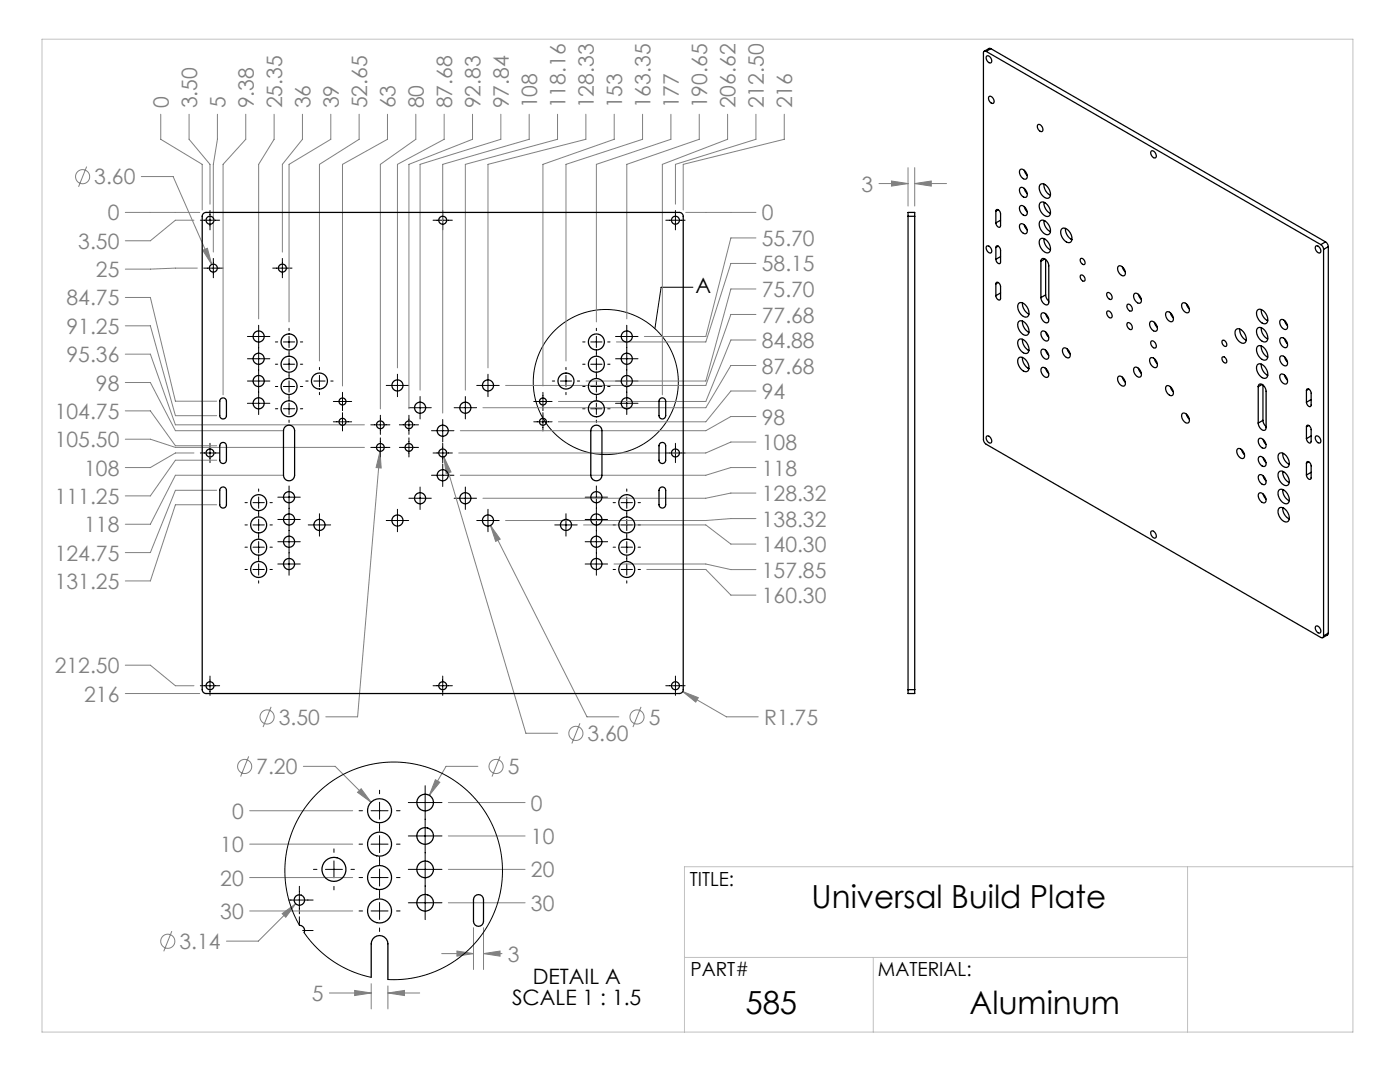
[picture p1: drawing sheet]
<svg xmlns="http://www.w3.org/2000/svg" width="279mm" height="216mm" viewBox="0 0 279 216" stroke-linecap="round" stroke-linejoin="round" font-family="sans-serif">
<g fill="none" stroke="#808080" stroke-width=".2">
<path d="M17.3 33.2l-1.6 4.1M28.2 35.2h6.4l7.7 17.6M32.1 22.8v5l8.3 5v9.1M37.7 22.8v5l4.2 5v7.9M43.4 22.8v5l-.8 5v17.5M49 22.8v5l-4.5 5v46M54.7 22.8v5l-3.1 5v30.8M60.4 22.8v5l-4 5v17.5M66 22.8v5l-8.3 5v31.4M71.7 22.8v5l-7.9 5v39.2M77.3 22.8v5l-8.9 5v44.2M83 22.8v5l-7.1 5v48.8"/>
<path d="M88.6 22.8v5l-9.3 5v40.6M94.3 22.8v5l-12.7 5v48.8M100 22.8v5l-16.2 5v45M105.6 22.8v5l-17.2 5v49.6M111.3 22.8v5l-18.4 5v45M116.9 22.8v5l-19.5 5v40.6M122.6 22.8v5l-14.2 5v44.2M128.2 22.8v5l-15.2 5v39.2M133.9 22.8v5l-14.9 5v31.4M139.5 22.8v5l-14.4 5v30.8M145.2 22.8v5l-13 5v46M150.9 22.8v5l-16.1 5v7.9"/>
<path d="M156.5 22.8v5l-20.1 5v9.1M175.4 36.6h5.8M177.9 36.1l3.3 .5-3.3 .5zM181.2 33.5v7.6M182.6 36.6l3.3-.5v1zM182.6 33.5v7.6M182.6 36.6h6.3M25 42.4h14.9M25 59.4h5l5 20.7h8.3M38.7 43.9h-3.7l-5 4.1h-5M39.4 53.5l-14.4 .2M40.5 49.9l.9-.4 .9 3.3z"/>
<path d="M136.8 42.4h14.1M150.9 47.5h-5l-5 19.6h-12.3M150.9 52.6h-5l-5 15.6h-17.9M150.9 57.7h-5l-5 18.3h-23.9M25 65h5l5 17.9h8.3M25 76.3h5l5 9.6h21.4M25 70.7h5l5 14.1h37.7M150.9 62.7h-5l-5 14.2h-40M150.9 72.9h-5l-5 8.5h-44.5M150.9 67.8h-5l-5 12.3h-29.5M150.9 78h-5l-5 6.2h-29.5M25 82h5l5 6.9h8.3"/>
<path d="M25 87.6h5l5 1.7h37.7M38.7 90.4h-3.7l-5 2.9h-5M43.3 91.8h-8.3l-5 7.2h-5M43.3 97.8h-8.3l-5 12.5h-5M56.4 94.8h-21.4l-5 9.8h-5M75.8 90.1l.3 3.3-1-.1zM75.8 90.1l-4.4 52.9h-6.4M88.6 91.2l1.4 3-1 .3zM88.6 91.2l16.4 55.1h6.3M150.9 83.1h-5l-5 2.8h-49M150.9 93.3h-5l-5 1.5h-49M150.9 88.2h-5l-5 2.2h-49.3"/>
<path d="M150.9 98.4h-5l-5 1h-44.5M43.3 100.7h-8.3l-5 15.2h-5M97.9 104.9l1.9 2.7-.9 .4zM97.9 104.9l19.2 38.1h6.4M116.5 104.7h24.4l5 3.9h5M122.5 112.5h18.4l5 1.2h5M129.1 113.6h11.8l5 5.1h5M150.9 103.5h-5l-5 .4h-40M25 132.7h5l5 4.1h3.7M25 138.4h14.9M136.2 138l3.2 1.2-.5 .9zM136.2 138l8.8 5h6.3"/>
<path d="M49.6 150.9l-1.6 4.1M54.1 141l-1.6 4.1M60.5 152.9h6.4l7.2 7.2M72.1 157.4l2 2.7-2.7-2zM86.9 155.6l.9 .5-2.1 2.6zM95.4 152.9h-6.4l-3.3 5.8M99.8 150.9l-1.6 4.1M115.7 144.3l-1.6 4.1M127.9 141l-1.6 4.1M49.8 161.8h20.6M49.8 168.4h20.6M49.8 175.1h20.6"/>
<path d="M89.5 160.1h15.3M89.5 166.8h15.3M89.5 173.5h15.3M34.3 185.8l-1.6 4M49.8 181.8h20.6M56.3 182.3l2.7-2-2 2.7zM59 180.3l-7.5 7.5h-6.3M65.7 198.1h8.4M70.8 197.6l3.3 .5-3.3 .5zM74.1 196.3v5M77.4 198.1l3.3-.5v1zM77.4 196.7v4.6"/>
<path d="M77.4 198.1h6.4M88.1 190.3h6.4M89.5 180.1h15.3M91.2 189.8l3.3 .5-3.3 .5zM94.5 185.1v8.4M96.5 190.3l3.3-.5v1zM96.5 185.1v8.4M96.5 190.3h3.7"/>
<circle cx="16.5" cy="35.3" r="1.41"/>
<circle cx="48.8" cy="152.9" r="1.41"/>
<circle cx="53.3" cy="143.1" r="1.41"/>
<circle cx="99" cy="152.9" r="1.41"/>
<circle cx="114.9" cy="146.3" r="1.41"/>
<circle cx="127.1" cy="143.1" r="1.41"/>
<circle cx="33.5" cy="187.8" r="1.41"/>
</g>
<g fill="none" stroke="#000" stroke-width=".2">
<path d="M40 43.9h3.8M40.6 53.5h3.9M41.9 42v3.9M42.6 51.6v3.8M54.4 53.5h3.9M56.4 51.6v3.8M86.4 43.9h3.9M88.4 42v3.9M132.9 43.9h3.8M134.8 42v3.9M138.3 57.3h-6.4l-1.2 8.3M49.4 67.1h4.5"/>
<path d="M49.4 71.6h4.5M49.4 76h4.5M51.6 64.9v17.8M55 68.2h.4M55 72.7h.4M55 77.1h.4M56.6 68.2h2.2M56.6 72.7h2.2M56.6 77.1h2.2M57.7 65.5v.5M57.7 67.1v2.3M57.7 69.9v.5"/>
<path d="M57.7 70.5v.5M57.7 71.5v2.3M57.7 74.4v.5M57.7 74.9v.5M57.7 76v2.2M57.7 78.8v.5M57.7 79.4v.4M59.9 68.2h.5M59.9 72.7h.5M59.9 77.1h.5M61 76h.5M62.6 76h2.3"/>
<path d="M63.8 73.3v.5M63.8 74.9v2.3M63.8 78.3v.5M66 76h.5M68.4 78.3v3.6M77.1 76.9h4.5M79.3 74.7v4.5M83.8 79.1v4.5M92.9 79.1v4.5M95.1 76.9h4.5M97.4 74.7v4.5M108.4 78.3v3.6"/>
<path d="M110.2 76h.5M111.8 76h2.3M113 73.3v.5M113 74.9v2.3M113 78.3v.5M115.2 76h.5M116.3 68.2h.5M116.3 72.7h.5M116.3 77.1h.5M117.9 68.2h2.2M117.9 72.7h2.2M117.9 77.1h2.2"/>
<path d="M119 65.5v.5M119 67.1v2.3M119 69.9v.5M119 70.5v.5M119 71.5v2.3M119 74.4v.5M119 74.9v.5M119 76v2.2M119 78.8v.5M119 79.4v.4M121.3 68.2h.4M121.3 72.7h.4"/>
<path d="M121.3 77.1h.4M122.8 67.1h4.5M122.8 71.6h4.5M122.8 76h4.5M125.1 64.9v17.8M40 90.4h3.8M41.9 88.5v3.8M49.4 80.5h4.5M51.6 97.6v.4M51.6 99.2v2.2M55 81.6h.4M55.4 99.2h4.5"/>
<path d="M56.6 81.6h2.2M57.7 80.4v2.3M57.7 83.8v.5M57.7 97v17.8M59.9 81.6h.5M66.5 80.1h3.7M66.5 84.2h3.7M68.4 82.3v3.7M74 84.8h3.8M74 89.3h3.8M75.9 82.9v3.8M75.9 87.4v3.8"/>
<path d="M79.7 84.8h3.8M79.7 89.3h3.8M81.6 81.4h4.5M81.6 99.4h4.5M81.6 82.9v3.8M81.6 87.4v3.8M83.8 97.2v4.5M86.1 85.9h4.5M86.1 94.8h4.5M86.4 90.4h3.9M88.4 83.7v4.5M88.4 88.5v3.8"/>
<path d="M88.4 92.6v4.5M90.6 81.4h4.5M90.6 99.4h4.5M92.9 97.2v4.5M106.5 80.1h3.7M106.5 84.2h3.7M108.4 82.3v3.7M116.3 81.6h.5M116.8 99.2h4.5M117.9 81.6h2.2M119 80.4v2.3M119 83.8v.5"/>
<path d="M119 97v17.8M121.3 81.6h.4M122.8 80.5h4.5M125.1 97.6v.4M125.1 99.2v2.2M132.9 90.4h3.8M134.8 88.5v3.8M48.9 113.6h.5M48.9 109.2h.5M48.9 104.7h.5M48.9 100.3h.5M50.5 113.6h2.2"/>
<path d="M50.5 109.2h2.2M50.5 104.7h2.2M50.5 100.3h2.2M51.6 102v.5M51.6 102.6v.4M51.6 103.6v2.3M51.6 106.5v.4M51.6 107v.5M51.6 108.1v2.2M51.6 110.9v.5M51.6 111.4v.5M51.6 112.5v2.3"/>
<path d="M51.6 115.9v.5M53.9 113.6h.4M53.9 109.2h.4M53.9 104.7h.4M53.9 100.3h.4M55.4 112.5h4.5M55.4 108.1h4.5M55.4 103.7h4.5M61.5 104.7h4.5M63.8 102.5v4.5M77.1 103.9h4.5M79.3 101.6v4.5"/>
<path d="M95.1 103.9h4.5M97.4 101.6v4.5M110.7 104.7h4.5M113 102.5v4.5M116.8 112.5h4.5M116.8 108.1h4.5M116.8 103.7h4.5M122.4 113.6h.4M122.4 109.2h.4M122.4 104.7h.4M122.4 100.3h.4M124 113.6h2.2"/>
<path d="M124 109.2h2.2M124 104.7h2.2M124 100.3h2.2M125.1 102v.5M125.1 102.6v.4M125.1 103.6v2.3M125.1 106.5v.4M125.1 107v.5M125.1 108.1v2.2M125.1 110.9v.5M125.1 111.4v.5M125.1 112.5v2.3"/>
<path d="M125.1 115.9v.5M127.3 113.6h.5M127.3 109.2h.5M127.3 104.7h.5M127.3 100.3h.5M40 136.8h3.8M41.9 134.9v3.9M86.4 136.8h3.9M88.4 134.9v3.9M132.9 136.8h3.8M134.8 134.9v3.9M75.7 157.7v.7"/>
<path d="M84.8 156.8v26.7M57.6 179.6h4.9M59.7 176.9v5.4M62.6 173.5h.7M65 173.5h3.3M66.6 169.4v.7M66.6 171.8v3.4M66.6 176.9v.7M70 173.5h.7M71.7 161.8h.7M71.7 168.4h.7M71.7 175.1h.7"/>
<path d="M74.1 161.8h3.3M74.1 168.4h3.3M74.1 175.1h3.3M75.7 160.1v3.4M75.7 164.3v.8M75.7 165.2v.7M75.7 166.7v3.4M75.7 171v.7M75.7 171.8v.7M75.7 173.4v3.4M75.7 177.7v.7M75.7 178.5v.7"/>
<path d="M79.1 161.8h.7M79.1 168.4h.7M79.1 175.1h.7M81.5 166.8h6.7M81.5 173.5h6.7M81.5 160.1h6.7M59.7 182.9v1.7M60.4 185.7h2.1M71.7 181.8h.7M74.1 181.8h3.3M75.7 180.1v3.4M75.7 185.2v.7"/>
<path d="M79.1 181.8h.7M81.5 180.1h6.7"/>
<circle cx="120.9" cy="76.2" r="14.5"/>
</g>
<path d="M8.4 7.8h261.6v198.1h-261.6zM237 172.9v33M270 172.9h-133.4v33M136.6 191h100.4M174.3 191v14.9" fill="none" stroke="#c0c0c0" stroke-width=".2"/>
<path d="M136.2 138l2.7 2.1 .5-.9zM40.5 49.9l1.8 2.9-.9-3.3zM97.9 104.9l1 3.1 .9-.4zM75.8 90.1l-.7 3.2 1 .1zM88.6 91.2l.4 3.3 1-.3zM177.9 36.1l3.3 .5-3.3 .5zM182.6 36.6l3.3-.5v1zM72.1 157.4l-.7 .7 2.7 2zM86.9 155.6l-1.2 3.1 2.1-2.6zM91.2 189.8l3.3 .5-3.3 .5zM96.5 190.3l3.3-.5v1zM70.8 197.6l3.3 .5-3.3 .5zM77.4 198.1l3.3-.5v1zM56.3 182.3l.7 .7 2-2.7z" fill="#808080"/>
<g fill="none" stroke="#000" stroke-width=".25">
<path d="M196.8 10.3a.34 .34 0 0 0-.4-.1 .34 .34 0 0 0-.1 .4v77.1l.1 .5 .4 .4 66.8 38.6a.34 .34 0 0 0 .4 0 .34 .34 0 0 0 .1-.3M196.8 10.3l66.8 38.5M196.9 11.2a.85 .85 0 0 1 .9 .3 .85 .85 0 0 1 .1 1 .85 .85 0 0 1-.9-.3 .85 .85 0 0 1-.1-1zM197.3 19.3a.85 .85 0 0 1 .9 .3 .85 .85 0 0 1 .1 .9 .85 .85 0 0 1-.9-.3 .85 .85 0 0 1-.1-.9zM197.8 9.7h-.4l-1 .5M197.8 9.7l-1 .6M197.8 9.7l66.7 38.6M203.6 37.5a.8 .8 0 0 1 1.2 .5l.2 .6a.56 .56 0 0 1-.3 .8 .56 .56 0 0 1-.7-.3l-.5-.8zM203.6 33.9a.8 .8 0 0 1 1.2 .5l.2 .6a.56 .56 0 0 1-.3 .7 .56 .56 0 0 1-.7-.2l-.5-.8zM204.4 34l.6 1M204.4 37.6l.6 1M207.1 24.9a.86 .86 0 0 1 .9 .3 .86 .86 0 0 1 .1 1 .85 .85 0 0 1-.9-.3 .85 .85 0 0 1-.1-1z"/>
<path d="M207.6 36.8a1.37 1.37 0 0 1 1.9 1.1l.1 .4a.82 .82 0 0 1-.2 1.1 .82 .82 0 0 1-1.1-.2 2 2 0 0 1-.7-2.4zM208.3 36.7a2.38 2.38 0 0 0 1.3 2.3M229.7 30.2a.86 .86 0 0 1 .9 .3 .86 .86 0 0 1 .1 .9 .85 .85 0 0 1-.9-.3 .85 .85 0 0 1-.1-.9zM40.6 42.6l.5-.2h94.5a.78 .78 0 0 1 .8 .8v94.4a.78 .78 0 0 1-.8 .8h-94.5a.78 .78 0 0 1-.7-.8v-94.4zM181.2 43.2v-.8h1.4v.8M181.2 43.2h1.4M181.2 43.2v94.4M182.6 43.2v94.4M196.9 49.2a.85 .85 0 0 1 .9 .3 .85 .85 0 0 1 .1 .9 .85 .85 0 0 1-.9-.3 .85 .85 0 0 1-.1-.9zM198.7 49.4l.2-.3h.3l.4 .6 .1 2.6-.2 .3-.5-.2-.3-.7M198.7 56.6l.2-.3 .3 .1 .4 .6 .1 2.5-.2 .4-.5-.2-.3-.7M198.7 42.1l.3-.3 .4 .2 .2 .4 .1 2.6-.2 .3-.5-.1-.3-.7"/>
<path d="M198.7 42.1v2.4M198.7 49.4v2.3M198.7 56.6v2.4M199.2 41.9l-.5 .2M199.2 49.1l-.5 .3M199.2 56.4l-.5 .2M199.7 43.9l-1 .6M199.7 51.2l-1 .5M199.7 58.5l-1 .5M203.6 44.8a.8 .8 0 0 1 1.2 .5l.2 .6a.56 .56 0 0 1-.3 .7 .56 .56 0 0 1-.7-.2l-.5-.8zM203.6 41.2a.8 .8 0 0 1 1.2 .5l.2 .6a.56 .56 0 0 1-.3 .7 .56 .56 0 0 1-.7-.3l-.5-.8zM204.4 41.2l.6 1"/>
<path d="M204.4 44.9l.6 1M207.6 44.1a1.37 1.37 0 0 1 1.9 1.1l.1 .3a.82 .82 0 0 1-.2 1.2 .82 .82 0 0 1-1.1-.2 2 2 0 0 1-.7-2.4zM207.6 47.7a1.37 1.37 0 0 1 1.9 1.1l.1 .4a.82 .82 0 0 1-.2 1.1 .82 .82 0 0 1-1.1-.2 2 2 0 0 1-.7-2.4zM207.6 40.5a1.37 1.37 0 0 1 1.9 1l.1 .4a.82 .82 0 0 1-.2 1.2 .82 .82 0 0 1-1.1-.2 2 2 0 0 1-.7-2.4zM207.7 52.1a.54 .54 0 0 1 .4-.5 .54 .54 0 0 1 .7 .3l.4 .5 .1 .6v7.3a.54 .54 0 0 1-.4 .6 .54 .54 0 0 1-.6-.3l-.4-.6-.2-.6M207.7 52.1v7.3M208.3 40.4a2.38 2.38 0 0 0 1.3 2.2M208.3 44a2.38 2.38 0 0 0 1.3 2.2M208.3 47.6a2.38 2.38 0 0 0 1.3 2.3M208.5 51.7l-.8 .4M208.7 58.8l.1 .7 .5 .6M208.7 58.8l-1 .6"/>
<path d="M208.7 51.8v7M211.9 45.7a1.37 1.37 0 0 1 1.8 1.1l.2 .3a.82 .82 0 0 1-.2 1.2 .82 .82 0 0 1-1.2-.2 2 2 0 0 1-.6-2.4zM212.6 45.6a2.38 2.38 0 0 0 1.3 2.2M215.7 51.6a.76 .76 0 0 1 .7 .4 .76 .76 0 0 1 0 .8 .84 .84 0 0 1-.7-1.2zM215.7 54.9a.76 .76 0 0 1 .7 .4 .76 .76 0 0 1 0 .8 .84 .84 0 0 1-.7-1.2zM220.9 58.5a.83 .83 0 0 1 .9 .3 .83 .83 0 0 1 .1 .9 .83 .83 0 0 1-.9-.3 .83 .83 0 0 1-.1-.9zM223.1 53.2a.8 .8 0 0 1 1.3 .5l.2 .6a.56 .56 0 0 1-.3 .7 .56 .56 0 0 1-.7-.2l-.5-.9zM224 53.3l.6 1M226.3 58.7a.8 .8 0 0 1 1.2 .5l.3 .6a.56 .56 0 0 1-.3 .7 .56 .56 0 0 1-.7-.3l-.5-.8zM227.2 58.7l.6 1M262.6 49.2a.85 .85 0 0 1 .8 .2 .85 .85 0 0 1 .1 1 .85 .85 0 0 1-.8-.3 .85 .85 0 0 1-.1-.9zM263.6 48.8l.4 .4 .1 .6"/>
<path d="M264.1 49.8v77.1M264.5 48.3l.4 .4 .2 .5M264.5 48.3l-.9 .5M265.1 49.2l-1 .6M265.1 49.2v77.1M44.1 79.6a.67 .67 0 0 1 .7-.2 .67 .67 0 0 1 .4 .7v2.8a.67 .67 0 0 1-.7 .7 .67 .67 0 0 1-.6-.7v-2.8zM131.7 79.6a.67 .67 0 0 1 .7-.2 .67 .67 0 0 1 .5 .7v2.8a.67 .67 0 0 1-.7 .7 .67 .67 0 0 1-.7-.7v-2.8zM203.3 64.2a1.37 1.37 0 0 1 1.9 1.1l.1 .3a.82 .82 0 0 1-.2 1.2 .82 .82 0 0 1-1.1-.2 2 2 0 0 1-.7-2.4zM203.3 71.4a1.37 1.37 0 0 1 1.9 1.1l.1 .4a.82 .82 0 0 1-.2 1.1 .82 .82 0 0 1-1.1-.2 2 2 0 0 1-.7-2.4zM203.3 67.8a1.37 1.37 0 0 1 1.9 1.1l.1 .3a.82 .82 0 0 1-.2 1.2 .82 .82 0 0 1-1.1-.2 2 2 0 0 1-.7-2.4zM203.3 60.5a1.37 1.37 0 0 1 1.9 1.1l.1 .4a.82 .82 0 0 1-.2 1.1 .82 .82 0 0 1-1.1-.2 2 2 0 0 1-.7-2.4zM204.1 60.4a2.38 2.38 0 0 0 1.2 2.3"/>
<path d="M204.1 64.1a2.38 2.38 0 0 0 1.2 2.2M204.1 67.7a2.38 2.38 0 0 0 1.2 2.2M204.1 71.3a2.38 2.38 0 0 0 1.2 2.3M207.9 69.8a1.25 1.25 0 0 1 1.4 1.5 .59 .59 0 0 1-.6 .4 .59 .59 0 0 1-.5-.4l-.4-.9zM207.9 73.4a1.25 1.25 0 0 1 1.4 1.5 .59 .59 0 0 1-.6 .4 .59 .59 0 0 1-.5-.4l-.4-.8zM207.9 62.5a1.25 1.25 0 0 1 1.4 1.6 .59 .59 0 0 1-.6 .3 .59 .59 0 0 1-.5-.4l-.4-.8zM207.9 66.1a1.25 1.25 0 0 1 1.4 1.6 .59 .59 0 0 1-.6 .4 .59 .59 0 0 1-.5-.4l-.4-.9zM208.7 62.6l.6 1.1M208.7 66.3l.6 1M208.7 69.9l.6 1M208.7 73.5l.6 1M212.1 69.6a1.07 1.07 0 0 1 1.5 1 .56 .56 0 0 1-.3 .8 .56 .56 0 0 1-.7-.3l-.5-.8z"/>
<path d="M213 69.6l.6 1M220.9 62.1a.83 .83 0 0 1 .9 .3 .83 .83 0 0 1 .1 .9 .83 .83 0 0 1-.9-.2 .83 .83 0 0 1-.1-1zM223.2 75.1a1.25 1.25 0 0 1 1.4 1.6 .59 .59 0 0 1-.6 .4 .59 .59 0 0 1-.5-.4l-.4-.9zM224 75.3l.6 1M225 60.8a.83 .83 0 0 1 .8 .3 .83 .83 0 0 1 .1 .9 .83 .83 0 0 1-.8-.3 .83 .83 0 0 1-.1-.9zM225 64.5a.83 .83 0 0 1 .8 .3 .83 .83 0 0 1 .1 .9 .83 .83 0 0 1-.8-.3 .83 .83 0 0 1-.1-.9zM226.4 73.3a1.25 1.25 0 0 1 1.4 1.6 .59 .59 0 0 1-.6 .4 .59 .59 0 0 1-.5-.4l-.5-.9zM227.2 73.5l.6 1M229.5 64.3a.8 .8 0 0 1 1.2 .4l.3 .6a.56 .56 0 0 1-.3 .8 .56 .56 0 0 1-.7-.3l-.5-.8zM229.6 71.4a1.25 1.25 0 0 1 1.4 1.6 .59 .59 0 0 1-.6 .4 .59 .59 0 0 1-.5-.4l-.5-.9zM229.7 68.1a.85 .85 0 0 1 .9 .3 .85 .85 0 0 1 .1 .9 .85 .85 0 0 1-.9-.3 .85 .85 0 0 1-.1-.9zM230.4 64.3l.6 1"/>
<path d="M230.4 71.6l.6 1M232.7 77.1a1.07 1.07 0 0 1 1.5 1.1 .56 .56 0 0 1-.3 .7 .56 .56 0 0 1-.7-.2l-.5-.8zM232.8 62.3a1.25 1.25 0 0 1 1.4 1.5 .59 .59 0 0 1-.6 .4 .59 .59 0 0 1-.5-.4l-.5-.8zM233.6 62.4l.6 1M233.6 77.2l.6 1M236 60.5a1.25 1.25 0 0 1 1.4 1.6 .59 .59 0 0 1-.6 .3 .59 .59 0 0 1-.5-.4l-.5-.8zM236.8 60.6l.6 1M243.9 68a.69 .69 0 0 1 .8 .3 .69 .69 0 0 1-.1 .8l-.3-.1-.3-.4zM243.9 71.3a.69 .69 0 0 1 .8 .3 .69 .69 0 0 1-.1 .8l-.3-.1-.3-.4zM246.7 65.8a1.37 1.37 0 0 1 1.8 1l.2 .4a.82 .82 0 0 1-.2 1.2 .82 .82 0 0 1-1.2-.2 2 2 0 0 1-.6-2.4zM247.4 65.7a2.38 2.38 0 0 0 1.3 2.2M251 69.1a1.37 1.37 0 0 1 1.8 1.1l.1 .4a.82 .82 0 0 1-.1 1.1 .82 .82 0 0 1-1.2-.2 2 2 0 0 1-.6-2.4z"/>
<path d="M251 61.9a1.37 1.37 0 0 1 1.8 1.1l.1 .3a.82 .82 0 0 1-.1 1.2 .82 .82 0 0 1-1.2-.2 2 2 0 0 1-.6-2.4zM251 65.5a1.37 1.37 0 0 1 1.8 1.1l.1 .3a.82 .82 0 0 1-.1 1.2 .82 .82 0 0 1-1.2-.2 2 2 0 0 1-.6-2.4zM251 72.8a1.37 1.37 0 0 1 1.8 1l.1 .4a.82 .82 0 0 1-.1 1.2 .82 .82 0 0 1-1.2-.2 2 2 0 0 1-.6-2.4zM251.1 77.2a.54 .54 0 0 1 .4-.6 .54 .54 0 0 1 .6 .3l.4 .6 .2 .6v7.2a.54 .54 0 0 1-.4 .6 .54 .54 0 0 1-.7-.3l-.3-.6-.2-.6M251.1 77.2v7.2M251.7 61.8a2.38 2.38 0 0 0 1.3 2.2M251.7 65.4a2.38 2.38 0 0 0 1.3 2.2M251.7 69a2.38 2.38 0 0 0 1.3 2.3M251.7 72.7a2.38 2.38 0 0 0 1.3 2.2M251.9 76.7l-.8 .5M252 76.8v7.1M255.6 74.7a1.25 1.25 0 0 1 1.3 1.6 .59 .59 0 0 1-.5 .4 .59 .59 0 0 1-.6-.4l-.4-.9z"/>
<path d="M255.6 67.5a1.25 1.25 0 0 1 1.3 1.5 .59 .59 0 0 1-.5 .4 .59 .59 0 0 1-.6-.4l-.4-.9zM255.6 71.1a1.25 1.25 0 0 1 1.3 1.5 .59 .59 0 0 1-.5 .4 .59 .59 0 0 1-.6-.4l-.4-.8zM255.6 63.8a1.25 1.25 0 0 1 1.3 1.6 .59 .59 0 0 1-.5 .4 .59 .59 0 0 1-.6-.4l-.4-.9zM256.4 64l.5 1M256.4 67.6l.5 1M256.4 71.2l.5 1M256.4 74.8l.5 1.1M260.7 77.9l.2-.3h.3l.4 .6 .1 2.6-.2 .3-.5-.2-.3-.6M260.7 77.9v2.4M261.2 77.6l-.5 .3M261.7 79.7l-1 .6M44.1 88.5a.67 .67 0 0 1 .7-.2 .67 .67 0 0 1 .4 .6v2.9a.67 .67 0 0 1-.7 .7 .67 .67 0 0 1-.6-.7v-2.9z"/>
<path d="M44.1 97.4a.67 .67 0 0 1 .7-.2 .67 .67 0 0 1 .4 .6v2.9a.67 .67 0 0 1-.7 .7 .67 .67 0 0 1-.6-.7v-2.9zM56.8 85.3a1.11 1.11 0 0 1 1.2-.4 1.11 1.11 0 0 1 .8 1v8.9a1.11 1.11 0 0 1-1.1 1.1 1.11 1.11 0 0 1-1.1-1.1v-8.9zM118.1 85.3a1.11 1.11 0 0 1 1.3-.4 1.11 1.11 0 0 1 .7 1v8.9a1.11 1.11 0 0 1-1.1 1.1 1.11 1.11 0 0 1-1.1-1.1v-8.9zM131.7 97.4a.67 .67 0 0 1 .7-.2 .67 .67 0 0 1 .5 .6v2.9a.67 .67 0 0 1-.7 .7 .67 .67 0 0 1-.7-.7v-2.9zM131.7 88.5a.67 .67 0 0 1 .7-.2 .67 .67 0 0 1 .5 .6v2.9a.67 .67 0 0 1-.7 .7 .67 .67 0 0 1-.7-.7v-2.9zM196.9 87.1a.85 .85 0 0 1 .9 .3 .85 .85 0 0 1 .1 .9 .85 .85 0 0 1-.9-.3 .85 .85 0 0 1-.1-.9zM235.9 82.6a1.07 1.07 0 0 1 1.5 1.1 .56 .56 0 0 1-.3 .7 .56 .56 0 0 1-.7-.2l-.5-.9zM236.8 82.6l.6 1.1M247 89.6a1.25 1.25 0 0 1 1.4 1.5 .59 .59 0 0 1-.6 .4 .59 .59 0 0 1-.5-.4l-.5-.8zM247.8 89.7l.6 1M251.2 91.2a.8 .8 0 0 1 1.2 .5l.3 .6a.56 .56 0 0 1-.3 .8 .56 .56 0 0 1-.7-.3l-.5-.8zM251.2 98.5a1.07 1.07 0 0 1 1.5 1.1 .56 .56 0 0 1-.3 .7 .56 .56 0 0 1-.7-.2l-.5-.9z"/>
<path d="M251.2 94.9a1.07 1.07 0 0 1 1.5 1 .56 .56 0 0 1-.3 .8 .56 .56 0 0 1-.7-.3l-.5-.8zM251.2 87.6a.8 .8 0 0 1 1.2 .5l.3 .6a.56 .56 0 0 1-.3 .7 .56 .56 0 0 1-.7-.2l-.5-.8zM252 83.9l.2 .6 .5 .6M252 83.9l-.9 .5M252.1 87.7l.6 1M252.1 91.3l.6 1M252.1 94.9l.6 1M252.1 98.6l.6 1M255.2 94.2a1.37 1.37 0 0 1 1.9 1l.1 .4a.82 .82 0 0 1-.1 1.2 .82 .82 0 0 1-1.2-.2 2 2 0 0 1-.7-2.4zM255.2 97.8a1.37 1.37 0 0 1 1.9 1.1l.1 .3a.82 .82 0 0 1-.1 1.2 .82 .82 0 0 1-1.2-.2 2 2 0 0 1-.7-2.4zM255.2 90.5a1.37 1.37 0 0 1 1.9 1.1l.1 .4a.82 .82 0 0 1-.1 1.1 .82 .82 0 0 1-1.2-.2 2 2 0 0 1-.7-2.4zM256 90.4a2.38 2.38 0 0 0 1.3 2.3"/>
<path d="M256 94.1a2.38 2.38 0 0 0 1.3 2.2M256 97.7a2.38 2.38 0 0 0 1.3 2.2M260.7 92.4l.3-.3 .4 .2 .2 .4 .1 2.6-.2 .3-.5-.1-.3-.7M260.7 85.2l.2-.3h.3l.4 .6 .1 2.6-.2 .3-.5-.2-.3-.7M260.7 85.2v2.3M260.7 92.4v2.4M261.2 84.9l-.5 .3M261.2 92.2l-.5 .2M261.7 87l-1 .5M261.7 94.2l-1 .6M262.6 87.1a.85 .85 0 0 1 .8 .3 .85 .85 0 0 1 .1 .9 .85 .85 0 0 1-.8-.3 .85 .85 0 0 1-.1-.9zM229.7 106a.85 .85 0 0 1 .9 .3 .85 .85 0 0 1 .1 1 .85 .85 0 0 1-.9-.3 .85 .85 0 0 1-.1-1z"/>
<path d="M255.2 101.4a1.37 1.37 0 0 1 1.9 1.1l.1 .4a.82 .82 0 0 1-.1 1.1 .82 .82 0 0 1-1.2-.2 2 2 0 0 1-.7-2.4zM256 101.3a2.38 2.38 0 0 0 1.3 2.3M181.2 137.6v.8h1.4v-.8M181.2 137.6h1.4M262.6 125a.85 .85 0 0 1 .8 .3 .85 .85 0 0 1 .1 .9 .85 .85 0 0 1-.8-.3 .85 .85 0 0 1-.1-.9zM265.1 126.3l-.2 .4-.9 .5M265.1 126.3l-1 .6M94.8 178.8a1 1 0 0 1 1.1-.2 1 1 0 0 1 .6 .9v4.3a1 1 0 0 1-1 1 1 1 0 0 1-1-1v-4.3zM59.8 184.6a1.02 1.02 0 0 1 .9 1.5M74.1 195v-6.7a1.67 1.67 0 0 1 1.6-1.6 1.67 1.67 0 0 1 1.7 1.6v7.2"/>
<circle cx="41.9" cy="43.9" r=".8"/>
<circle cx="42.6" cy="53.5" r=".8"/>
<circle cx="56.4" cy="53.5" r=".8"/>
<circle cx="88.4" cy="43.9" r=".8"/>
<circle cx="134.8" cy="43.9" r=".8"/>
<circle cx="51.6" cy="76" r="1.11"/>
<circle cx="51.6" cy="67.1" r="1.11"/>
<circle cx="51.6" cy="71.6" r="1.11"/>
<circle cx="57.7" cy="77.1" r="1.6"/>
<circle cx="57.7" cy="72.7" r="1.6"/>
<circle cx="57.7" cy="68.2" r="1.6"/>
<circle cx="63.8" cy="76" r="1.6"/>
<circle cx="79.3" cy="76.9" r="1.11"/>
<circle cx="97.4" cy="76.9" r="1.11"/>
<circle cx="113" cy="76" r="1.6"/>
<circle cx="119" cy="72.7" r="1.6"/>
<circle cx="119" cy="68.2" r="1.6"/>
<circle cx="119" cy="77.1" r="1.6"/>
<circle cx="125.1" cy="67.1" r="1.11"/>
<circle cx="125.1" cy="76" r="1.11"/>
<circle cx="125.1" cy="71.6" r="1.11"/>
<circle cx="41.9" cy="90.4" r=".8"/>
<circle cx="51.6" cy="80.5" r="1.11"/>
<circle cx="57.7" cy="99.2" r="1.11"/>
<circle cx="57.7" cy="81.6" r="1.6"/>
<circle cx="68.4" cy="84.2" r=".7"/>
<circle cx="68.4" cy="80.1" r=".7"/>
<circle cx="75.9" cy="89.3" r=".78"/>
<circle cx="75.9" cy="84.8" r=".78"/>
<circle cx="81.6" cy="89.3" r=".78"/>
<circle cx="81.6" cy="84.8" r=".78"/>
<circle cx="83.8" cy="99.4" r="1.11"/>
<circle cx="83.8" cy="81.4" r="1.11"/>
<circle cx="88.4" cy="85.9" r="1.11"/>
<circle cx="88.4" cy="94.8" r="1.11"/>
<circle cx="88.4" cy="90.4" r=".8"/>
<circle cx="92.9" cy="99.4" r="1.11"/>
<circle cx="92.9" cy="81.4" r="1.11"/>
<circle cx="108.4" cy="84.2" r=".7"/>
<circle cx="108.4" cy="80.1" r=".7"/>
<circle cx="119" cy="81.6" r="1.6"/>
<circle cx="119" cy="99.2" r="1.11"/>
<circle cx="125.1" cy="80.5" r="1.11"/>
<circle cx="134.8" cy="90.4" r=".8"/>
<circle cx="51.6" cy="104.7" r="1.6"/>
<circle cx="51.6" cy="100.3" r="1.6"/>
<circle cx="51.6" cy="109.2" r="1.6"/>
<circle cx="51.6" cy="113.6" r="1.6"/>
<circle cx="57.7" cy="112.5" r="1.11"/>
<circle cx="57.7" cy="103.7" r="1.11"/>
<circle cx="57.7" cy="108.1" r="1.11"/>
<circle cx="63.8" cy="104.7" r="1.11"/>
<circle cx="79.3" cy="103.9" r="1.11"/>
<circle cx="97.4" cy="103.9" r="1.11"/>
<circle cx="113" cy="104.7" r="1.11"/>
<circle cx="119" cy="103.7" r="1.11"/>
<circle cx="119" cy="108.1" r="1.11"/>
<circle cx="119" cy="112.5" r="1.11"/>
<circle cx="125.1" cy="113.6" r="1.6"/>
<circle cx="125.1" cy="100.3" r="1.6"/>
<circle cx="125.1" cy="109.2" r="1.6"/>
<circle cx="125.1" cy="104.7" r="1.6"/>
<circle cx="41.9" cy="136.8" r=".8"/>
<circle cx="88.4" cy="136.8" r=".8"/>
<circle cx="134.8" cy="136.8" r=".8"/>
<circle cx="59.7" cy="179.6" r="1.05"/>
<circle cx="66.6" cy="173.5" r="2.4"/>
<circle cx="75.7" cy="161.8" r="2.4"/>
<circle cx="75.7" cy="175.1" r="2.4"/>
<circle cx="75.7" cy="168.4" r="2.4"/>
<circle cx="84.8" cy="160.1" r="1.67"/>
<circle cx="84.8" cy="166.8" r="1.67"/>
<circle cx="84.8" cy="173.5" r="1.67"/>
<circle cx="75.7" cy="181.8" r="2.4"/>
<circle cx="84.8" cy="180.1" r="1.67"/>
</g>
<path d="M59.8 184.6l-1.6-3.2-1-3.5-.3-3.6 .2-3.5 .7-3.5 1.4-3.3 1.9-3.1 2.3-2.7 2.7-2.2 3.1-1.8 3.4-1.3 3.5-.7 3.6-.1 3.6 .5 3.4 1.1 3.2 1.5 2.8 2.1 2.6 2.6 2 2.9 1.6 3.3 1 3.4 .4 3.7-.2 3.6-.8 3.4-1.3 3.3-1.8 3-2.4 2.7-2.8 2.4-3.2 1.8-3.3 1.3-3.5 .6-3.6 .2M60.7 186.1l2.6 3.1 1.6 1.4 1.6 1.2 3.6 2 4 1.2" fill="none" stroke="#000" stroke-width=".2"/>
<g font-size="6.3">
<text x="162" y="181.3">Universal Build Plate</text>
<text x="148.8" y="202.3">585</text>
<text x="193.5" y="202.3">Aluminum</text>
</g>
<g font-size="4.2" fill="#808080">
<text x="33.7" y="21.6" transform="rotate(-90 33.7 21.6)">0</text>
<text x="39.3" y="21.6" transform="rotate(-90 39.3 21.6)">3.50</text>
<text x="45" y="21.6" transform="rotate(-90 45 21.6)">5</text>
<text x="50.6" y="21.6" transform="rotate(-90 50.6 21.6)">9.38</text>
<text x="56.3" y="21.6" transform="rotate(-90 56.3 21.6)">25.35</text>
<text x="62" y="21.6" transform="rotate(-90 62 21.6)">36</text>
<text x="67.6" y="21.6" transform="rotate(-90 67.6 21.6)">39</text>
<text x="73.3" y="21.6" transform="rotate(-90 73.3 21.6)">52.65</text>
<text x="78.9" y="21.6" transform="rotate(-90 78.9 21.6)">63</text>
<text x="84.6" y="21.6" transform="rotate(-90 84.6 21.6)">80</text>
<text x="90.2" y="21.6" transform="rotate(-90 90.2 21.6)">87.68</text>
<text x="95.9" y="21.6" transform="rotate(-90 95.9 21.6)">92.83</text>
<text x="101.5" y="21.6" transform="rotate(-90 101.5 21.6)">97.84</text>
<text x="107.2" y="21.6" transform="rotate(-90 107.2 21.6)">108</text>
<text x="112.9" y="21.6" transform="rotate(-90 112.9 21.6)">118.16</text>
<text x="118.5" y="21.6" transform="rotate(-90 118.5 21.6)">128.33</text>
<text x="124.2" y="21.6" transform="rotate(-90 124.2 21.6)">153</text>
<text x="129.8" y="21.6" transform="rotate(-90 129.8 21.6)">163.35</text>
<text x="135.5" y="21.6" transform="rotate(-90 135.5 21.6)">177</text>
<text x="141.1" y="21.6" transform="rotate(-90 141.1 21.6)">190.65</text>
<text x="146.8" y="21.6" transform="rotate(-90 146.8 21.6)">206.62</text>
<text x="152.5" y="21.6" transform="rotate(-90 152.5 21.6)">212.50</text>
<text x="158.1" y="21.6" transform="rotate(-90 158.1 21.6)">216</text>
<text x="18.8" y="36.8">3.60</text>
<text x="171.9" y="38.2">3</text>
<text x="21.5" y="44">0</text>
<text x="152" y="44">0</text>
<text x="15.6" y="49.6">3.50</text>
<text x="152" y="49.1">55.70</text>
<text x="19.1" y="55.3">25</text>
<text x="152" y="54.2">58.15</text>
<text x="152" y="59.3">75.70</text>
<text x="13.3" y="61">84.75</text>
<text x="152" y="64.4">77.68</text>
<text x="13.3" y="66.6">91.25</text>
<text x="152" y="69.4">84.88</text>
<text x="13.3" y="72.3">95.36</text>
<text x="19.1" y="77.9">98</text>
<text x="152" y="74.5">87.68</text>
<text x="10.9" y="83.6">104.75</text>
<text x="152" y="79.6">94</text>
<text x="10.9" y="89.2">105.50</text>
<text x="152" y="84.7">98</text>
<text x="152" y="89.8">108</text>
<text x="16.8" y="94.9">108</text>
<text x="152" y="94.9">118</text>
<text x="10.9" y="100.5">111.25</text>
<text x="152" y="100">128.32</text>
<text x="16.8" y="106.2">118</text>
<text x="152" y="105.1">138.32</text>
<text x="10.9" y="111.9">124.75</text>
<text x="152" y="110.2">140.30</text>
<text x="10.9" y="117.5">131.25</text>
<text x="152" y="115.3">157.85</text>
<text x="152" y="120.4">160.30</text>
<text x="10.9" y="134.3">212.50</text>
<text x="16.8" y="140">216</text>
<text x="55.6" y="144.6">3.50</text>
<text x="117.3" y="147.9">3.60</text>
<text x="129.5" y="144.6">5</text>
<text x="152.5" y="144.6">R1.75</text>
<text x="51.2" y="154.5">7.20</text>
<text x="101.3" y="154.5">5</text>
<text x="106" y="161.7">0</text>
<text x="46.3" y="163.4">0</text>
<text x="44" y="170">10</text>
<text x="106" y="168.4">10</text>
<text x="44" y="176.7">20</text>
<text x="106" y="175.1">20</text>
<text x="44" y="183.4">30</text>
<text x="106" y="181.7">30</text>
<text x="35.8" y="189.4">3.14</text>
<text x="101.4" y="191.9">3</text>
<text x="62.2" y="199.7">5</text>
</g>
<g font-size="4.2">
<text x="138.8" y="58.5">A</text>
<text x="106.3" y="196.4">DETAIL A</text>
<text x="102.2" y="200.5">SCALE 1 : 1.5</text>
</g>
<g font-size="3.9">
<text x="137.7" y="176.8">TITLE:</text>
<text x="137.8" y="194.8">PART#</text>
<text x="175.2" y="194.8">MATERIAL:</text>
</g>
</svg>
